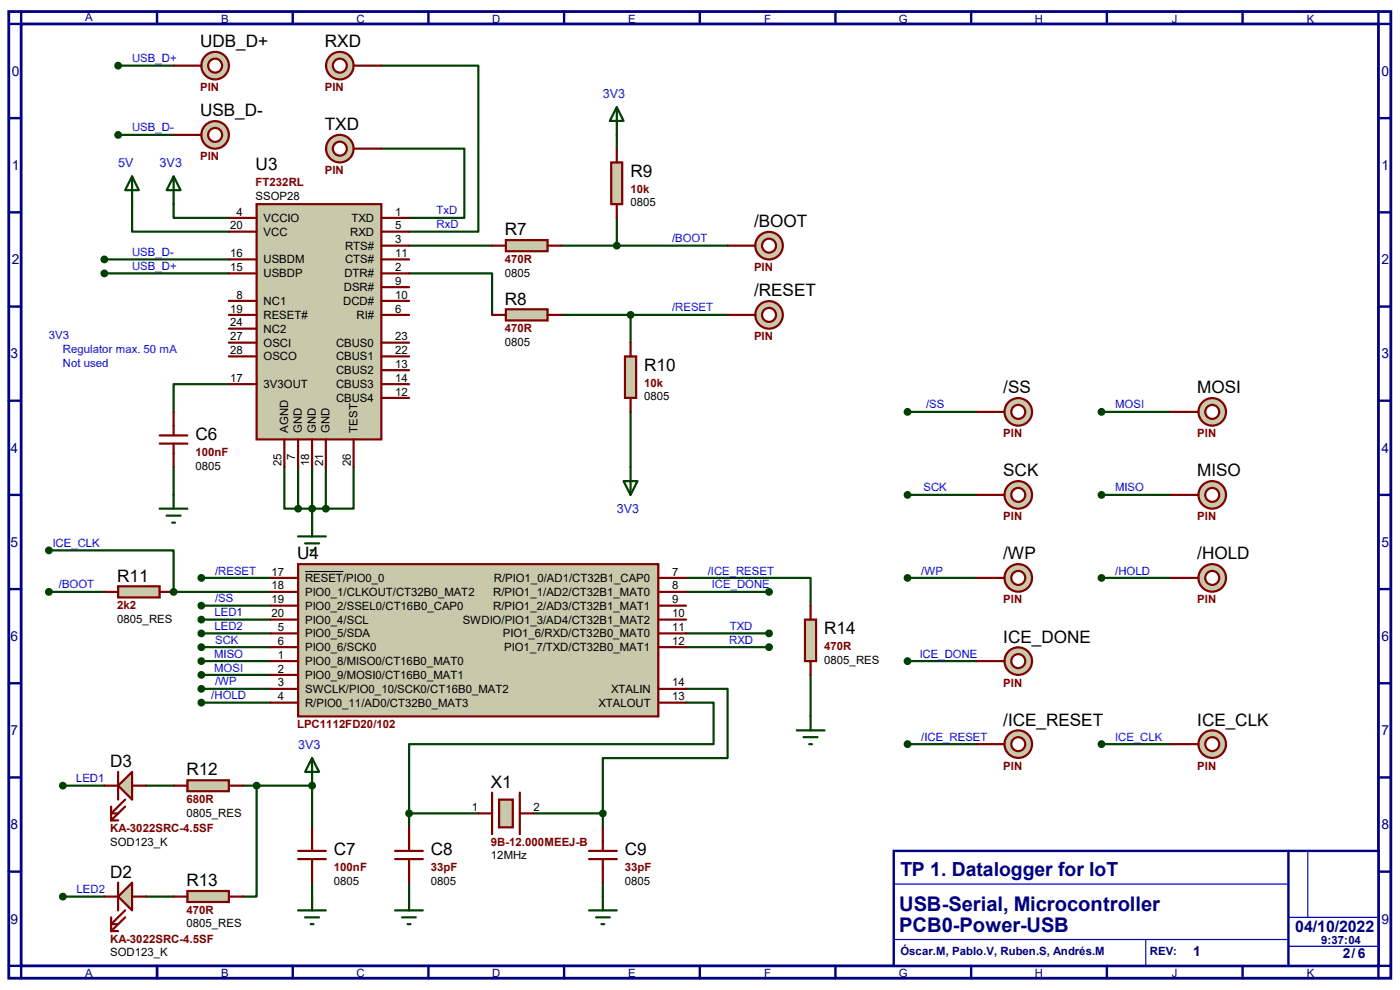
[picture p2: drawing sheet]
<svg xmlns="http://www.w3.org/2000/svg" width="297mm" height="210mm" viewBox="0 0 297 210" stroke-linecap="round" stroke-linejoin="round" font-family="sans-serif">
<path d="M1.9 2.5h293.2v205h-293.2zM4.5 5.1h287.9v199.8h-287.9z" fill="none" stroke="#000080" stroke-width=".59"/>
<path d="M4.5 2.5v2.6h-2.6M33.3 2.5v2.6" fill="none" stroke="#000080" stroke-width=".51"/>
<path d="M189.6 180.5h102.8v24.4h-102.8z" fill="#fff" stroke="#000080" stroke-width=".51"/>
<g fill="none" stroke="#000080" stroke-width=".51">
<path d="M62.1 2.5v2.6M90.9 2.5v2.6M119.7 2.5v2.6M148.5 2.5v2.6M177.2 2.5v2.6M206 2.5v2.6M234.8 2.5v2.6M263.6 2.5v2.6M292.4 2.5v2.6h2.7M1.9 25.1h2.6M292.4 25.1h2.7M1.9 45h2.6"/>
<path d="M292.4 45h2.7M1.9 65h2.6M292.4 65h2.7M1.9 85h2.6M292.4 85h2.7M1.9 105h2.6M292.4 105h2.7M1.9 125h2.6M292.4 125h2.7M1.9 144.9h2.6M292.4 144.9h2.7M1.9 164.9h2.6"/>
<path d="M292.4 164.9h2.7M1.9 184.9h2.6M273.3 180.5v24.4M292.4 184.9h2.7M1.9 204.9h2.6v2.6M33.3 204.9v2.6M62.1 204.9v2.6M90.9 204.9v2.6M119.7 204.9v2.6M148.5 204.9v2.6M177.2 204.9v2.6M206 204.9v2.6"/>
<path d="M234.8 204.9v2.6M263.6 204.9v2.6M295.1 204.9h-2.7v2.6"/>
</g>
<path d="M189.6 199.3h83.7M189.9 187.5h83.1M243.1 199.3v5.6M273.3 194.6h18.8M277.5 180.5v14.1M273.3 200.7h19.1" fill="none" stroke="#0000c0" stroke-width=".25"/>
<g fill="none" stroke="#004000" stroke-width=".47">
<path d="M25.1 13.9h11.7M80.9 13.9h20.6v35.2h-14.7M25.1 28.6h11.7M80.9 31.5h17.6v14.7h-11.7M130.9 28.6v2.9M22.1 55h26.5M22.1 58h26.5M36.8 43.3v2.9h11.8M86.8 58h17.6v8.8M86.8 52.1h17.6M119.1 52.1h35.2M130.9 46.2v5.9"/>
<path d="M119.1 66.8h35.2M133.8 66.8v5.9M36.8 99.1v5.9M48.6 81.5h-11.8v5.9M133.8 87.4v11.7M10.4 125.6h11.7M36.8 125.6h20.6M42.7 122.6h14.7M145.5 122.6h26.5v5.9"/>
</g>
<circle cx="36.8" cy="125.6" r=".23" fill="#004000"/>
<g fill="none" stroke="#004000" stroke-width=".47">
<path d="M28 43.3v5.8h20.6M60.3 99.1v8.8h2.9M63.2 99.1v8.8M66.2 99.1v11.8M69.1 99.1v8.8M75 99.1v8.8h-5.9M10.4 116.8h26.4v8.8M63.2 107.9h5.9M42.7 128.5h14.7M42.7 131.4h14.7M42.7 134.4h14.7M42.7 137.3h14.7"/>
<path d="M145.5 134.4h17.7M145.5 137.3h17.7M145.5 125.6h17.7M42.7 140.3h14.7M42.7 143.2h14.7M42.7 146.1h14.7M42.7 149.1h14.7M13.3 166.7h8.8M30.9 166.7h5.9M51.5 166.7h2.9v23.5h-2.9M13.3 190.2h8.8M30.9 190.2h5.9"/>
</g>
<circle cx="66.2" cy="166.7" r=".23" fill="#004000"/>
<g fill="none" stroke="#004000" stroke-width=".47">
<path d="M192.5 87.4h14.7M233.7 87.4h14.7M192.5 105h14.7M233.7 105h14.7M192.5 122.6h14.7M233.7 122.6h14.7M145.5 149.1h5.9v8.8h-64.6v14.7M145.5 146.1h8.8v14.7h-26.4v11.8M172 143.2v8.8M192.5 140.3h14.7M192.5 157.9h14.7M233.7 157.9h14.7"/>
<path d="M54.4 166.7h11.8v8.8M86.8 172.6v2.9M86.8 172.6h14.7M113.2 172.6h14.7M127.9 172.6v2.9M66.2 187.2v3M86.8 187.2v3M127.9 187.2v3"/>
</g>
<path d="M54.4 43.3h26.5v49.9h-26.5z" fill="#c8c8aa" stroke="#800000" stroke-width=".47"/>
<g fill="none" stroke="#800000" stroke-width=".47">
<path d="M48.6 46.2h5.8M48.6 49.1h5.8M48.6 55h5.8M48.6 58h5.8M80.9 46.2h5.9M80.9 49.1h5.9M80.9 55h5.9M80.9 58h5.9M80.9 52.1h5.9M48.6 63.8h5.8M48.6 66.8h5.8M48.6 69.7h5.8"/>
<path d="M48.6 72.7h5.8M48.6 75.6h5.8M80.9 63.8h5.9M80.9 66.8h5.9M80.9 72.7h5.9M80.9 75.6h5.9M80.9 60.9h5.9M80.9 78.5h5.9M48.6 81.5h5.8M60.3 93.2v5.9M63.2 93.2v5.9M66.2 93.2v5.9"/>
<path d="M69.1 93.2v5.9M75 93.2v5.9M80.9 81.5h5.9M80.9 84.4h5.9"/>
</g>
<circle cx="45.6" cy="13.9" r="2.92" fill="#c8c8aa" stroke="#800000" stroke-width=".47"/>
<circle cx="45.6" cy="13.9" r="1.48" fill="#fff" stroke="#800000" stroke-width=".47"/>
<path d="M36.8 13.9h5.9" fill="none" stroke="#800000" stroke-width=".47"/>
<circle cx="45.6" cy="28.6" r="2.92" fill="#c8c8aa" stroke="#800000" stroke-width=".47"/>
<circle cx="45.6" cy="28.6" r="1.48" fill="#fff" stroke="#800000" stroke-width=".47"/>
<path d="M36.8 28.6h5.9" fill="none" stroke="#800000" stroke-width=".47"/>
<circle cx="72.1" cy="13.9" r="2.92" fill="#c8c8aa" stroke="#800000" stroke-width=".47"/>
<circle cx="72.1" cy="13.9" r="1.48" fill="#fff" stroke="#800000" stroke-width=".47"/>
<path d="M75 13.9h5.9" fill="none" stroke="#800000" stroke-width=".47"/>
<circle cx="72.1" cy="31.5" r="2.92" fill="#c8c8aa" stroke="#800000" stroke-width=".47"/>
<circle cx="72.1" cy="31.5" r="1.48" fill="#fff" stroke="#800000" stroke-width=".47"/>
<path d="M75 31.5h5.9" fill="none" stroke="#800000" stroke-width=".47"/>
<path d="M107.3 50.9h8.9v2.4h-8.9z" fill="#c8c8aa" stroke="#800000" stroke-width=".47"/>
<path d="M104.4 52.1h2.9M116.2 52.1h2.9" fill="none" stroke="#800000" stroke-width=".47"/>
<path d="M107.3 65.6h8.9v2.4h-8.9z" fill="#c8c8aa" stroke="#800000" stroke-width=".47"/>
<path d="M104.4 66.8h2.9M116.2 66.8h2.9" fill="none" stroke="#800000" stroke-width=".47"/>
<path d="M129.7 34.5h2.3v8.8h-2.3z" fill="#c8c8aa" stroke="#800000" stroke-width=".47"/>
<path d="M130.9 31.5v3M130.9 43.3v2.9" fill="none" stroke="#800000" stroke-width=".47"/>
<path d="M132.6 75.6h2.4v8.8h-2.4z" fill="#c8c8aa" stroke="#800000" stroke-width=".47"/>
<path d="M133.8 72.7v2.9M133.8 84.4v3" fill="none" stroke="#800000" stroke-width=".47"/>
<circle cx="163.2" cy="52.1" r="2.92" fill="#c8c8aa" stroke="#800000" stroke-width=".47"/>
<circle cx="163.2" cy="52.1" r="1.48" fill="#fff" stroke="#800000" stroke-width=".47"/>
<path d="M154.3 52.1h5.9" fill="none" stroke="#800000" stroke-width=".47"/>
<circle cx="163.2" cy="66.8" r="2.92" fill="#c8c8aa" stroke="#800000" stroke-width=".47"/>
<circle cx="163.2" cy="66.8" r="1.48" fill="#fff" stroke="#800000" stroke-width=".47"/>
<path d="M154.3 66.8h5.9" fill="none" stroke="#800000" stroke-width=".47"/>
<path d="M63.2 119.7h76.5v32.3h-76.5z" fill="#c8c8aa" stroke="#800000" stroke-width=".47"/>
<g fill="none" stroke="#800000" stroke-width=".47">
<path d="M57.4 125.6h5.8M57.4 122.6h5.8M57.4 128.5h5.8M57.4 131.4h5.8M57.4 134.4h5.8M57.4 137.3h5.8M139.7 125.6h5.8M139.7 122.6h5.8M139.7 128.5h5.8M139.7 131.4h5.8M139.7 134.4h5.8M139.7 137.3h5.8"/>
<path d="M57.4 140.3h5.8M57.4 143.2h5.8M57.4 146.1h5.8M57.4 149.1h5.8M139.7 146.1h5.8M139.7 149.1h5.8"/>
</g>
<path d="M64.7 121.2h8.2" fill="none" stroke="#000" stroke-width=".21"/>
<path d="M25.1 124.4h8.8v2.3h-8.8z" fill="#c8c8aa" stroke="#800000" stroke-width=".47"/>
<path d="M22.1 125.6h3M33.9 125.6h2.9" fill="none" stroke="#800000" stroke-width=".47"/>
<path d="M39.8 165.5h8.8v2.4h-8.8z" fill="#c8c8aa" stroke="#800000" stroke-width=".47"/>
<path d="M36.8 166.7h3M48.6 166.7h2.9" fill="none" stroke="#800000" stroke-width=".47"/>
<path d="M39.8 189h8.8v2.3h-8.8z" fill="#c8c8aa" stroke="#800000" stroke-width=".47"/>
<path d="M36.8 190.2h3M48.6 190.2h2.9" fill="none" stroke="#800000" stroke-width=".47"/>
<path d="M170.8 131.4h2.3v8.9h-2.3z" fill="#c8c8aa" stroke="#800000" stroke-width=".47"/>
<path d="M172 128.5v2.9M172 140.3v2.9M104.4 168.1v8.9M110.3 168.1v8.9M127.9 175.5v5M125 182.2h5.9M125 180.5h5.9M127.9 182.2v5" fill="none" stroke="#800000" stroke-width=".47"/>
<path d="M105.9 169.6h2.9v5.9h-2.9z" fill="#c8c8aa" stroke="#800000" stroke-width=".47"/>
<path d="M101.5 172.6h2.9M110.3 172.6h2.9" fill="none" stroke="#800000" stroke-width=".47"/>
<circle cx="257.2" cy="87.4" r="2.92" fill="#c8c8aa" stroke="#800000" stroke-width=".47"/>
<circle cx="257.2" cy="87.4" r="1.48" fill="#fff" stroke="#800000" stroke-width=".47"/>
<path d="M248.4 87.4h5.8" fill="none" stroke="#800000" stroke-width=".47"/>
<circle cx="257.2" cy="105" r="2.92" fill="#c8c8aa" stroke="#800000" stroke-width=".47"/>
<circle cx="257.2" cy="105" r="1.48" fill="#fff" stroke="#800000" stroke-width=".47"/>
<path d="M248.4 105h5.8" fill="none" stroke="#800000" stroke-width=".47"/>
<circle cx="257.2" cy="122.6" r="2.92" fill="#c8c8aa" stroke="#800000" stroke-width=".47"/>
<circle cx="257.2" cy="122.6" r="1.48" fill="#fff" stroke="#800000" stroke-width=".47"/>
<path d="M248.4 122.6h5.8" fill="none" stroke="#800000" stroke-width=".47"/>
<circle cx="216" cy="157.9" r="2.92" fill="#c8c8aa" stroke="#800000" stroke-width=".47"/>
<circle cx="216" cy="157.9" r="1.48" fill="#fff" stroke="#800000" stroke-width=".47"/>
<path d="M207.2 157.9h5.9" fill="none" stroke="#800000" stroke-width=".47"/>
<circle cx="257.2" cy="157.9" r="2.92" fill="#c8c8aa" stroke="#800000" stroke-width=".47"/>
<circle cx="257.2" cy="157.9" r="1.48" fill="#fff" stroke="#800000" stroke-width=".47"/>
<path d="M248.4 157.9h5.8" fill="none" stroke="#800000" stroke-width=".47"/>
<circle cx="216" cy="87.4" r="2.92" fill="#c8c8aa" stroke="#800000" stroke-width=".47"/>
<circle cx="216" cy="87.4" r="1.48" fill="#fff" stroke="#800000" stroke-width=".47"/>
<path d="M207.2 87.4h5.9" fill="none" stroke="#800000" stroke-width=".47"/>
<circle cx="216" cy="105" r="2.92" fill="#c8c8aa" stroke="#800000" stroke-width=".47"/>
<circle cx="216" cy="105" r="1.48" fill="#fff" stroke="#800000" stroke-width=".47"/>
<path d="M207.2 105h5.9" fill="none" stroke="#800000" stroke-width=".47"/>
<circle cx="216" cy="122.6" r="2.92" fill="#c8c8aa" stroke="#800000" stroke-width=".47"/>
<circle cx="216" cy="122.6" r="1.48" fill="#fff" stroke="#800000" stroke-width=".47"/>
<path d="M207.2 122.6h5.9" fill="none" stroke="#800000" stroke-width=".47"/>
<circle cx="216" cy="140.2" r="2.92" fill="#c8c8aa" stroke="#800000" stroke-width=".47"/>
<circle cx="216" cy="140.3" r="1.48" fill="#fff" stroke="#800000" stroke-width=".47"/>
<path d="M33.9 94.1h5.9M33.9 92.4h5.9M36.8 87.4v5M36.8 94.1v5M207.2 140.3h5.9" fill="none" stroke="#800000" stroke-width=".47"/>
<g fill="none" stroke="#004000" stroke-width=".47">
<path d="M28 37.4l1.5 2.9h-3zM28 37.4v5.9M36.8 37.4l1.5 2.9h-3zM36.8 37.4v5.9M130.9 22.7l1.4 3h-2.9zM130.9 22.7v5.9M133.8 99.1v5.9M33.9 107.9h5.9M35.3 109.4h3M36.5 110.9h.6M36.8 105v2.9M63.2 113.8h5.9"/>
<path d="M64.7 115.3h3M65.9 116.8h.6M66.2 110.9v2.9M132.3 102.1h3l-1.5 2.9z"/>
</g>
<g fill="#004000" stroke="#004000" stroke-width=".47">
<circle cx="130.9" cy="52.1" r=".59"/>
<circle cx="133.8" cy="66.8" r=".59"/>
<circle cx="25.1" cy="28.6" r=".59"/>
<circle cx="25.1" cy="13.9" r=".59"/>
<circle cx="22.1" cy="55" r=".59"/>
<circle cx="22.1" cy="58" r=".59"/>
<circle cx="10.4" cy="125.6" r=".59"/>
<circle cx="42.7" cy="122.6" r=".59"/>
<circle cx="36.8" cy="125.6" r=".59"/>
<circle cx="10.4" cy="116.8" r=".59"/>
<circle cx="42.7" cy="128.5" r=".59"/>
<circle cx="42.7" cy="131.4" r=".59"/>
<circle cx="42.7" cy="134.4" r=".59"/>
<circle cx="42.7" cy="137.3" r=".59"/>
<circle cx="42.7" cy="140.3" r=".59"/>
<circle cx="42.7" cy="143.2" r=".59"/>
<circle cx="42.7" cy="146.1" r=".59"/>
<circle cx="42.7" cy="149.1" r=".59"/>
<circle cx="163.2" cy="125.6" r=".59"/>
<circle cx="163.2" cy="134.4" r=".59"/>
<circle cx="163.2" cy="137.3" r=".59"/>
<circle cx="63.2" cy="107.9" r=".59"/>
<circle cx="66.2" cy="107.9" r=".59"/>
<circle cx="69.1" cy="107.9" r=".59"/>
</g>
<path d="M25.1 166.7l2.9-3v5.9z" fill="#c8c8aa" stroke="#800000" stroke-width=".47"/>
<path d="M22.1 166.7h3M23.6 174h1.5M23.6 171.1v2.9M25.1 163.7v5.9M26.5 169.6l-2.9 3h1.5M26.5 171.1l-2.9 2.9M28 166.7h2.9" fill="none" stroke="#800000" stroke-width=".47"/>
<circle cx="13.3" cy="166.7" r=".59" fill="#004000" stroke="#004000" stroke-width=".47"/>
<path d="M28 187.2v5.9l-2.9-2.9z" fill="#c8c8aa" stroke="#800000" stroke-width=".47"/>
<g fill="none" stroke="#800000" stroke-width=".47">
<path d="M66.2 175.5v5M86.8 175.5v5M22.1 190.2h3M23.6 197.5h1.5M23.6 194.6v2.9M25.1 187.2v5.9M26.5 193.1l-2.9 2.9h1.5M26.5 194.6l-2.9 2.9M28 190.2h2.9M63.2 182.2h5.9M63.2 180.5h5.9M66.2 182.2v5"/>
<path d="M83.8 182.2h5.9M83.8 180.5h5.9M86.8 182.2v5"/>
</g>
<g fill="#004000" stroke="#004000" stroke-width=".47">
<circle cx="13.3" cy="190.2" r=".59"/>
<circle cx="54.4" cy="166.7" r=".59"/>
<circle cx="66.2" cy="166.7" r=".59"/>
<circle cx="86.8" cy="172.6" r=".59"/>
<circle cx="127.9" cy="172.6" r=".59"/>
<circle cx="192.5" cy="87.4" r=".59"/>
<circle cx="192.5" cy="105" r=".59"/>
<circle cx="192.5" cy="122.6" r=".59"/>
<circle cx="192.5" cy="140.3" r=".59"/>
<circle cx="192.5" cy="157.9" r=".59"/>
<circle cx="233.7" cy="157.9" r=".59"/>
<circle cx="233.7" cy="122.6" r=".59"/>
<circle cx="233.7" cy="105" r=".59"/>
<circle cx="233.7" cy="87.4" r=".59"/>
</g>
<g fill="none" stroke="#004000" stroke-width=".47">
<path d="M169 154.9h5.9M170.5 156.4h2.9M171.7 157.9h.6M172 152v2.9M66.2 160.8l1.5 2.9h-3zM66.2 160.8v5.9M63.2 193.1h5.9M64.7 194.6h3M65.9 196h.6M66.2 190.2v2.9M83.8 193.1h5.9M85.3 194.6h2.9"/>
<path d="M86.5 196h.6M86.8 190.2v2.9M125 193.1h5.9M126.4 194.6h3M127.6 196h.6M127.9 190.2v2.9"/>
</g>
<g font-size="4.3" fill="#000080">
<text x="190.8" y="197.7">PCB0-Power-USB</text>
<text x="190.8" y="193.3">USB-Serial, Microcontroller</text>
</g>
<text font-size="4.1" fill="#000080" x="191.1" y="185.8">TP 1. Datalogger for IoT</text>
<g font-size="3.6">
<text x="42.5" y="10">UDB_D+</text>
<text x="68.9" y="10">RXD</text>
<text x="42.5" y="24.7">USB_D-</text>
<text x="68.9" y="27.6">TXD</text>
<text x="54.2" y="36.1">U3</text>
<text x="133.7" y="37.5">R9</text>
<text x="107.1" y="49.9">R7</text>
<text x="160" y="48.2">/BOOT</text>
<text x="107.1" y="64.6">R8</text>
<text x="160" y="62.9">/RESET</text>
<text x="136.7" y="78.7">R10</text>
<text x="212.9" y="83.4">/SS</text>
<text x="254" y="83.4">MOSI</text>
<text x="41.4" y="93.3">C6</text>
<text x="212.9" y="101">SCK</text>
<text x="254" y="101">MISO</text>
<text x="63" y="118.7">U4</text>
<text x="212.9" y="118.7">/WP</text>
<text x="254" y="118.7">/HOLD</text>
<text x="24.8" y="123.4">R11</text>
<text x="174.8" y="134.5">R14</text>
<text x="212.9" y="136.3">ICE_DONE</text>
<text x="212.9" y="153.9">/ICE_RESET</text>
<text x="254" y="153.9">ICE_CLK</text>
<text x="23.4" y="162.7">D3</text>
<text x="39.5" y="164.5">R12</text>
<text x="104.1" y="167.2">X1</text>
<text x="70.8" y="181.5">C7</text>
<text x="91.4" y="181.5">C8</text>
<text x="132.5" y="181.5">C9</text>
<text x="23.4" y="186.3">D2</text>
<text x="39.5" y="188">R13</text>
</g>
<text font-size="3.4" fill="#000080" x="274.8" y="197.8">04/10/2022</text>
<g font-size="2.9" fill="#000080">
<text x="2.5" y="16.1">0</text>
<text x="293.1" y="16.1">0</text>
<text x="2.5" y="36.1">1</text>
<text x="293.1" y="36.1">1</text>
<text x="2.5" y="56">2</text>
<text x="293.1" y="56">2</text>
<text x="2.2" y="76">3</text>
<text x="293.1" y="76">3</text>
<text x="2.2" y="96">4</text>
<text x="293.1" y="96">4</text>
<text x="2.2" y="116">5</text>
<text x="293.1" y="116">5</text>
<text x="2.2" y="136">6</text>
<text x="293.1" y="136">6</text>
<text x="2.2" y="156">7</text>
<text x="293.1" y="156">7</text>
<text x="2.2" y="175.9">8</text>
<text x="293.1" y="175.9">8</text>
<text x="2.2" y="195.9">9</text>
<text x="293.1" y="195.9">9</text>
<text x="253.1" y="202.7">1</text>
<text x="284.9" y="203.3">2/ 6</text>
</g>
<g font-size="2.7" fill="#00f">
<text x="127.9" y="20.7">3V3</text>
<text x="25.1" y="35.4">5V</text>
<text x="33.9" y="35.4">3V3</text>
<text x="130.9" y="108.8">3V3</text>
<text x="63.2" y="158.8">3V3</text>
</g>
<g font-size="2.4" fill="#000080">
<text x="18.1" y="4.5">A</text>
<text x="46.9" y="4.8">B</text>
<text x="75.6" y="4.8">C</text>
<text x="104.4" y="4.8">D</text>
<text x="133.3" y="4.8">E</text>
<text x="162.1" y="4.8">F</text>
<text x="190.7" y="4.8">G</text>
<text x="219.5" y="4.8">H</text>
<text x="248.6" y="4.8">J</text>
<text x="277.2" y="4.8">K</text>
<text x="191.1" y="202.6">Óscar.M, Pablo.V, Ruben.S, Andrés.M</text>
<text x="244" y="202.5">REV:</text>
<text x="280.3" y="200.2">9:37:04</text>
<text x="18.1" y="207.2">A</text>
<text x="46.9" y="207.2">B</text>
<text x="75.6" y="207.2">C</text>
<text x="104.4" y="207.2">D</text>
<text x="133.3" y="207.2">E</text>
<text x="162.1" y="207.2">F</text>
<text x="190.7" y="207.2">G</text>
<text x="219.5" y="207.2">H</text>
<text x="248.6" y="207.2">J</text>
<text x="277.2" y="207.2">K</text>
</g>
<g font-size="2.4" fill="#00f">
<text x="28" y="13.2">USB_D+</text>
<text x="28" y="27.9">USB_D-</text>
<text x="92.6" y="45.5">TxD</text>
<text x="92.6" y="48.4">RxD</text>
<text x="142.6" y="51.4">/BOOT</text>
<text x="28" y="54.3">USB_D-</text>
<text x="28" y="57.2">USB_D+</text>
<text x="10.4" y="71.9">3V3</text>
<text x="142.6" y="66">/RESET</text>
<text x="13.3" y="74.9">Regulator max. 50 mA</text>
<text x="13.3" y="77.8">Not used</text>
<text x="196.5" y="86.6">/SS</text>
<text x="236.6" y="86.6">MOSI</text>
<text x="195.9" y="104.2">SCK</text>
<text x="236.6" y="104.2">MISO</text>
<text x="11.2" y="116">ICE_CLK</text>
<text x="12.5" y="124.8">/BOOT</text>
<text x="45.6" y="121.9">/RESET</text>
<text x="150.2" y="121.9">/ICE_RESET</text>
<text x="151" y="124.8">ICE_DONE</text>
<text x="195.5" y="121.9">/WP</text>
<text x="236.6" y="121.9">/HOLD</text>
<text x="45.5" y="130.7">LED1</text>
<text x="45.6" y="127.8">/SS</text>
<text x="45.5" y="133.6">LED2</text>
<text x="45.6" y="136.6">SCK</text>
<text x="154.7" y="136.6">RXD</text>
<text x="154.9" y="133.6">TXD</text>
<text x="45.5" y="139.5">MISO</text>
<text x="45.5" y="142.5">MOSI</text>
<text x="195.1" y="139.5">ICE_DONE</text>
<text x="44.8" y="148.3">/HOLD</text>
<text x="45.6" y="145.4">/WP</text>
<text x="195.5" y="157.1">/ICE_RESET</text>
<text x="236.6" y="157.1">ICE_CLK</text>
<text x="16.1" y="165.9">LED1</text>
<text x="16.3" y="189.4">LED2</text>
</g>
<g font-size="2.4" fill="#800000">
<text x="42.5" y="19.3">PIN</text>
<text x="68.9" y="19.3">PIN</text>
<text x="42.5" y="34">PIN</text>
<text x="54.2" y="39.4">FT232RL</text>
<text x="68.9" y="37">PIN</text>
<text x="133.7" y="40.9">10k</text>
<text x="107.1" y="55.8">470R</text>
<text x="160" y="57.5">PIN</text>
<text x="107.1" y="70.4">470R</text>
<text x="160" y="72.2">PIN</text>
<text x="136.7" y="82">10k</text>
<text x="212.9" y="92.8">PIN</text>
<text x="254" y="92.8">PIN</text>
<text x="41.4" y="96.7">100nF</text>
<text x="212.9" y="110.4">PIN</text>
<text x="254" y="110.4">PIN</text>
<text x="24.8" y="129.2">2k2</text>
<text x="212.9" y="128">PIN</text>
<text x="254" y="128">PIN</text>
<text x="174.8" y="137.8">470R</text>
<text x="212.9" y="145.7">PIN</text>
<text x="63" y="154.5">LPC1112FD20/102</text>
<text x="212.9" y="163.3">PIN</text>
<text x="254" y="163.3">PIN</text>
<text x="39.5" y="170.3">680R</text>
<text x="23.4" y="176.5">KA-3022SRC-4.5SF</text>
<text x="104.1" y="179.5">9B-12.000MEEJ-B</text>
<text x="70.8" y="184.9">100nF</text>
<text x="91.4" y="184.9">33pF</text>
<text x="132.5" y="184.9">33pF</text>
<text x="39.5" y="193.8">470R</text>
<text x="23.4" y="200">KA-3022SRC-4.5SF</text>
</g>
<g font-size="2.4">
<text x="50.2" y="45.7">4</text>
<text x="54.2" y="42.3">SSOP28</text>
<text x="55.9" y="47.1">VCCIO</text>
<text x="74.5" y="47.1">TXD</text>
<text x="83.8" y="45.7">1</text>
<text x="133.7" y="43.8">0805</text>
<text x="48.8" y="48.6">20</text>
<text x="55.9" y="50">VCC</text>
<text x="73.2" y="53">RTS#</text>
<text x="74.3" y="50">RXD</text>
<text x="83.8" y="48.6">5</text>
<text x="83.8" y="51.6">3</text>
<text x="48.8" y="54.5">16</text>
<text x="48.8" y="57.5">15</text>
<text x="55.9" y="55.9">USBDM</text>
<text x="55.9" y="58.8">USBDP</text>
<text x="73.1" y="58.8">DTR#</text>
<text x="73.2" y="55.9">CTS#</text>
<text x="83.8" y="54.5">11</text>
<text x="83.8" y="57.5">2</text>
<text x="107.1" y="58.7">0805</text>
<text x="50.2" y="63.3">8</text>
<text x="55.9" y="64.7">NC1</text>
<text x="72.8" y="64.7">DCD#</text>
<text x="72.9" y="61.8">DSR#</text>
<text x="83.8" y="60.4">9</text>
<text x="83.8" y="63.3">10</text>
<text x="48.8" y="66.3">19</text>
<text x="48.8" y="69.2">24</text>
<text x="55.9" y="67.6">RESET#</text>
<text x="55.9" y="70.6">NC2</text>
<text x="75.6" y="67.6">RI#</text>
<text x="83.8" y="66.3">6</text>
<text x="48.8" y="72.2">27</text>
<text x="48.8" y="75.1">28</text>
<text x="55.9" y="73.5">OSCI</text>
<text x="55.9" y="76.5">OSCO</text>
<text x="71.3" y="73.5">CBUS0</text>
<text x="71.3" y="76.5">CBUS1</text>
<text x="83.8" y="72.2">23</text>
<text x="83.8" y="75.1">22</text>
<text x="107.1" y="73.4">0805</text>
<text x="48.8" y="81">17</text>
<text x="55.9" y="82.3">3V3OUT</text>
<text x="71.3" y="79.4">CBUS2</text>
<text x="71.3" y="82.3">CBUS3</text>
<text x="83.8" y="78">13</text>
<text x="83.8" y="81">14</text>
<text x="83.8" y="83.9">12</text>
<text x="71.3" y="85.3">CBUS4</text>
<text x="136.7" y="84.9">0805</text>
<text x="61.1" y="91.8" transform="rotate(-90 61.1 91.8)">AGND</text>
<text x="64.1" y="91.8" transform="rotate(-90 64.1 91.8)">GND</text>
<text x="67" y="91.8" transform="rotate(-90 67 91.8)">GND</text>
<text x="69.9" y="91.8" transform="rotate(-90 69.9 91.8)">GND</text>
<text x="75.8" y="91.8" transform="rotate(-90 75.8 91.8)">TEST</text>
<text x="41.4" y="99.6">0805</text>
<text x="59.7" y="98.9" transform="rotate(-90 59.7 98.9)">25</text>
<text x="62.7" y="97.5" transform="rotate(-90 62.7 97.5)">7</text>
<text x="65.6" y="98.9" transform="rotate(-90 65.6 98.9)">18</text>
<text x="68.5" y="98.9" transform="rotate(-90 68.5 98.9)">21</text>
<text x="74.4" y="98.9" transform="rotate(-90 74.4 98.9)">26</text>
<text x="57.6" y="125.1">18</text>
<text x="57.6" y="122.1">17</text>
<text x="64.7" y="123.4">RESET/PIO0_0</text>
<text x="104.8" y="123.4">R/PIO1_0/AD1/CT32B1_CAP0</text>
<text x="142.6" y="122.1">7</text>
<text x="142.6" y="125.1">8</text>
<text x="57.6" y="128">19</text>
<text x="57.6" y="130.9">20</text>
<text x="64.7" y="126.4">PIO0_1/CLKOUT/CT32B0_MAT2</text>
<text x="64.7" y="129.3">PIO0_2/SSEL0/CT16B0_CAP0</text>
<text x="104.6" y="126.4">R/PIO1_1/AD2/CT32B1_MAT0</text>
<text x="104.6" y="129.3">R/PIO1_2/AD3/CT32B1_MAT1</text>
<text x="142.6" y="128">9</text>
<text x="142.6" y="130.9">10</text>
<text x="24.8" y="132.1">0805_RES</text>
<text x="59" y="133.9">5</text>
<text x="59" y="136.8">6</text>
<text x="64.7" y="132.3">PIO0_4/SCL</text>
<text x="64.7" y="135.2">PIO0_5/SDA</text>
<text x="98.2" y="132.3">SWDIO/PIO1_3/AD4/CT32B1_MAT2</text>
<text x="106.7" y="135.2">PIO1_6/RXD/CT32B0_MAT0</text>
<text x="142.6" y="133.9">11</text>
<text x="142.6" y="136.8">12</text>
<text x="59" y="139.7">1</text>
<text x="59" y="142.7">2</text>
<text x="64.7" y="138.1">PIO0_6/SCK0</text>
<text x="64.7" y="141.1">PIO0_8/MISO0/CT16B0_MAT0</text>
<text x="107" y="138.1">PIO1_7/TXD/CT32B0_MAT1</text>
<text x="174.8" y="140.8">0805_RES</text>
<text x="59" y="145.6">3</text>
<text x="59" y="148.5">4</text>
<text x="64.7" y="144">PIO0_9/MOSI0/CT16B0_MAT1</text>
<text x="64.7" y="147">SWCLK/PIO0_10/SCK0/CT16B0_MAT2</text>
<text x="64.7" y="149.9">R/PIO0_11/AD0/CT32B0_MAT3</text>
<text x="127" y="149.9">XTALOUT</text>
<text x="129.7" y="147">XTALIN</text>
<text x="142.6" y="145.6">14</text>
<text x="142.6" y="148.5">13</text>
<text x="39.5" y="173.2">0805_RES</text>
<text x="100.1" y="172">1</text>
<text x="113.2" y="172">2</text>
<text x="23.4" y="179.4">SOD123_K</text>
<text x="104.1" y="182.3">12MHz</text>
<text x="70.8" y="187.7">0805</text>
<text x="91.4" y="187.7">0805</text>
<text x="132.5" y="187.7">0805</text>
<text x="39.5" y="196.7">0805_RES</text>
<text x="23.4" y="202.9">SOD123_K</text>
</g>
</svg>
